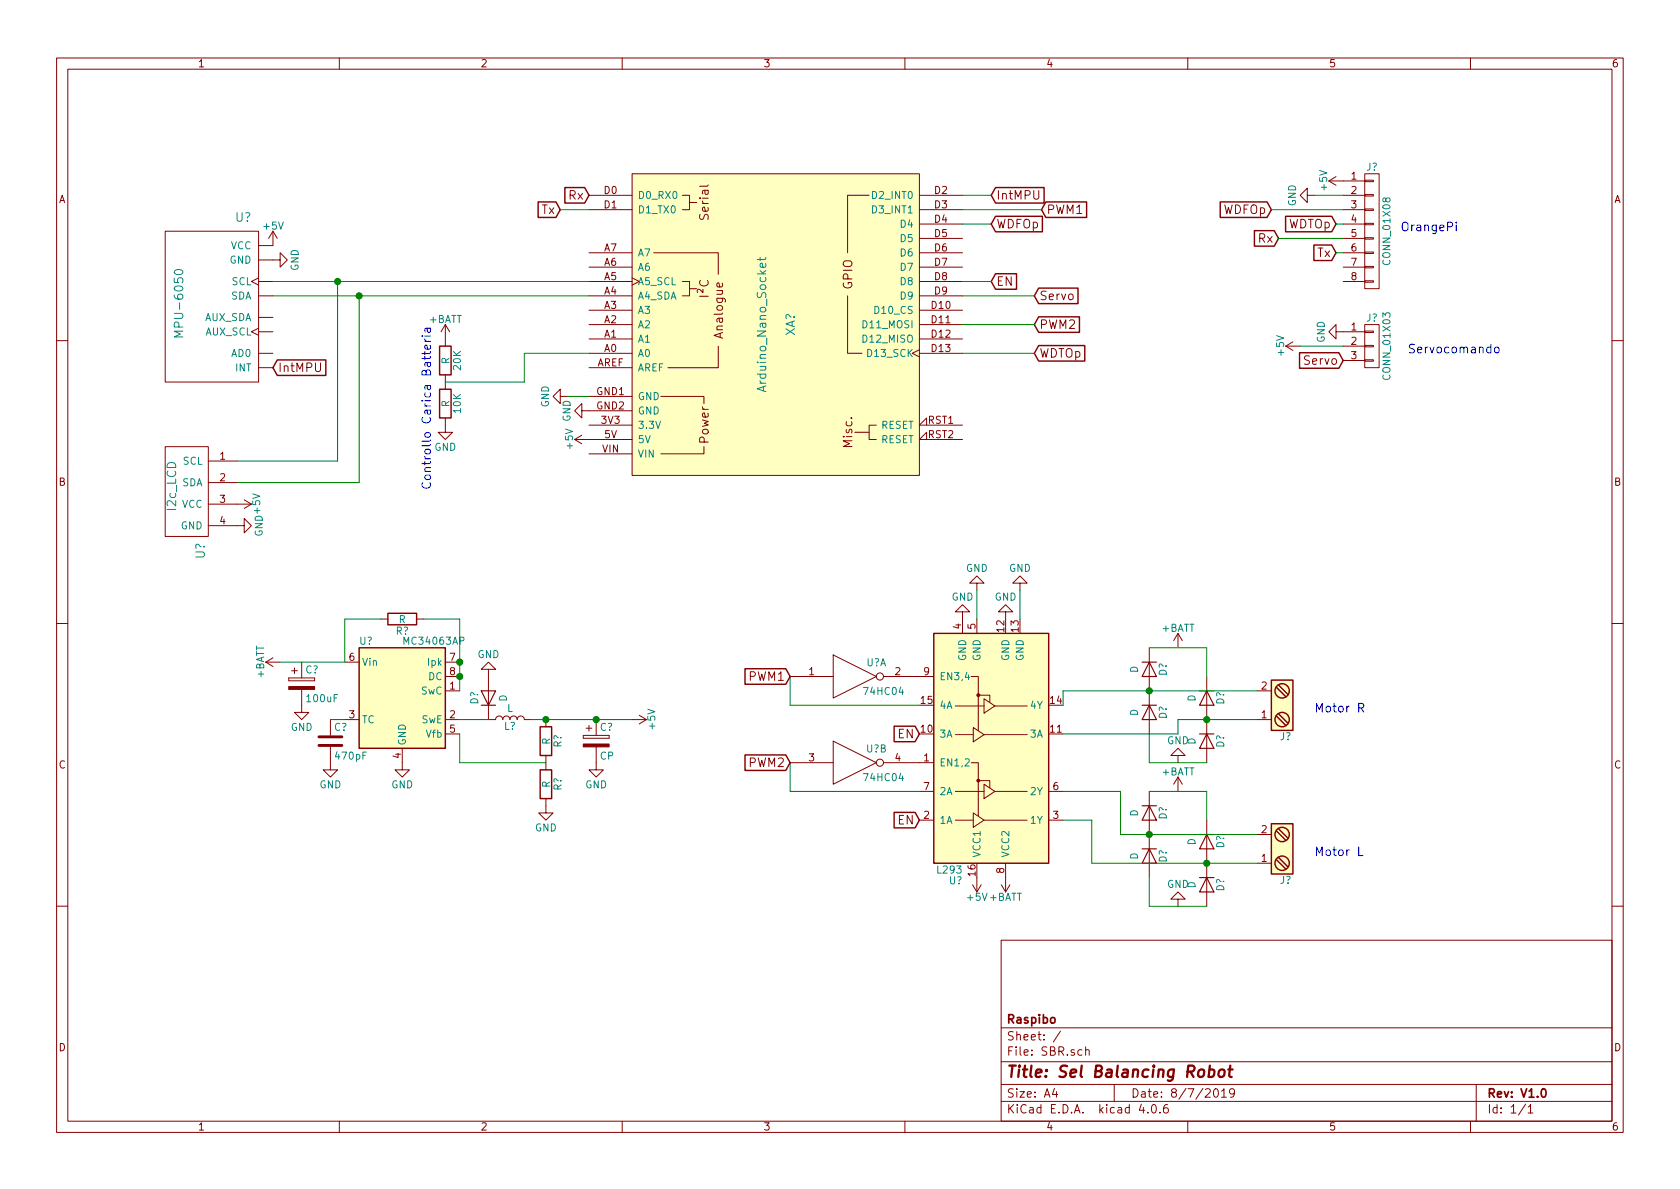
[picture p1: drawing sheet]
<svg xmlns="http://www.w3.org/2000/svg" width="297mm" height="210mm" viewBox="0 0 297 210" stroke-linecap="round" stroke-linejoin="round" font-family="sans-serif">
<g fill="none" stroke="#840000" stroke-width=".18">
<path d="M10 10.3h277v189.9h-277zM12 12.2h273v186.1h-273zM60 10.3v1.9M110 10.3v1.9M160 10.3v1.9M210 10.3v1.9M260 10.3v1.9M104.1 34.5h7.7M104.1 37.1h7.7M111.8 30.7h50.8v53.4h-50.8zM120.6 34.5h1.3v2.6h-1.3M121.9 35.8h1.3"/>
<path d="M153.7 34.5h-3.8v10.2M162.6 34.5h7.6M162.6 37.1h7.6M162.6 39.6h7.6M231.1 34.5v-1.2l-1.2 1.2 1.2 1.3v-1.3h1.3M234.9 32h6.4M234.9 32l1.3 .8M236.2 31.2l-1.3 .8M237.5 34.5h3.8M237.5 37.1h3.8M237.5 39.6h3.8M241.3 30.7h2.5v20.3h-2.5z"/>
<path d="M241.3 39.5h1.5v.2h-1.5zM241.3 37h1.5v.2h-1.5zM241.3 34.4h1.5v.3h-1.5zM241.3 31.9h1.5v.2h-1.5zM29.2 40.9h16.5v26.7h-16.5zM45.7 58l-1.3 .7 1.3 .6M45.7 49.1l-1.3 .7 1.3 .6M45.7 46h3.8v-1.3l1.3 1.3-1.3 1.2v-1.2M45.7 52.3h2.6M45.7 49.8h2.6M45.7 56.1h2.6M45.7 58.7h2.6"/>
<path d="M48.3 40.9v2.5h-2.6M48.3 40.9l-.8 1.3M48.3 40.9l.7 1.3M78.7 57.4v3.8M78.7 57.4l-.7 1.3M78.7 57.4l.8 1.3M104.1 59.9h7.7M104.1 57.4h7.7M104.1 54.9h7.7M104.1 52.3h7.7M104.1 49.8h7.7M104.1 47.2h7.7"/>
<path d="M104.1 44.7h7.7M111.8 49.1l1.2 .7-1.2 .6M115.6 44.7h11.4v3.8M120.6 49.8h1.3v2.5h-1.3M121.9 51h1.3M127.7 50.1l.1 .4-.2 .2h-.8v-.6l.3-.1 .2 .7M149.9 52.3v10.2h2.5M162.6 59.9h7.6M162.6 57.4h7.6M162.6 54.9h7.6M162.6 52.3h7.6M162.6 49.8h7.6"/>
<path d="M162.6 42.2h7.6M162.6 47.2h7.6M162.6 44.7h7.6M236.2 58.7v-1.3l-1.3 1.3 1.3 1.2v-1.2h5.1M237.5 49.8h3.8M237.5 42.2h3.8M237.5 47.2h3.8M237.5 44.7h3.8M241.3 49.7h1.5v.2h-1.5zM241.3 47.1h1.5v.3h-1.5zM241.3 44.6h1.5v.2h-1.5zM241.3 42h1.5v.3h-1.5z"/>
<path d="M241.3 58.5h1.5v.3h-1.5zM241.3 57.4h2.5v7.6h-2.5zM10 60.2h2M29.2 79h7.6v15.9h-7.6zM45.7 62.5h2.6M45.7 65h2.6M78.7 73.9v2.5h1.3l-1.3 1.3-1.2-1.3h1.2M78.7 66.3v2.5M99.1 70.1v-1.3l-1.3 1.3 1.3 1.3v-1.3h1.2M101.6 77.7h10.2M101.6 77.7l1.3 .8M102.9 72.6v-1.2l-1.3 1.2 1.3 1.3v-1.3h8.9"/>
<path d="M102.9 77l-1.3 .7M104.1 62.5h7.7M104.1 75.2h7.7M104.1 70.1h7.7M104.1 65h7.7M116.8 70.1h7.7v1.3M124.5 79v1.3h-7.7M127 61.2v3.8h-8.9M151.1 76.4h2.6M154.9 75.2h-1.2v2.5h1.2M162.6 61.8l-1.3 .7 1.3 .6M162.6 62.5h7.6"/>
<path d="M163.8 75.2v-1.3l-1.2 1.3h7.6M163.8 77.7v-1.3l-1.2 1.3h7.6M227.3 61.2h2.6M227.3 61.2l1.3 .8M228.6 60.4l-1.3 .8M237.5 61.2h3.8M237.5 63.7h3.8M241.3 63.6h1.5v.3h-1.5zM241.3 61.1h1.5v.2h-1.5zM285 60.2h2M36.8 93h6.4v-1.3l1.2 1.3-1.2 1.2v-1.2M36.8 81.5h5.1"/>
<path d="M36.8 85.3h5.1M36.8 89.1h7.6M43.2 88.4l1.2 .7M44.4 89.1l-1.2 .8M104.1 80.3h7.7M10 110.3h2M47 117.1h2.5M47 117.1l1.3 .8M48.3 116.3l-1.3 .8M51.1 119.9v.5zM51.1 119.9h4.5zM51.6 118.6h1"/>
<path d="M52.1 118.1v1M53.3 117.1v2.8M55.6 119.9v.5zM61 117.1h2.5M67.3 109.5h1.3M73.7 109.5h1.2M78.7 119.6h2.6M78.7 117.1h2.6M86.4 118.4h1.2l-1.2-1.3-1.3 1.3h1.3v8.8h1.2a.63 .63 0 0 1 .7-.6 .63 .63 0 0 1 .6 .6 .63 .63 0 0 1 .6-.6 .63 .63 0 0 1 .7 .6 .63 .63 0 0 1 .6-.6 .63 .63 0 0 1 .6 .6 .63 .63 0 0 1 .7-.6 .63 .63 0 0 1 .6 .6h1.3M139.7 119.6h7.6M147.3 115.8l7.6 3.8-7.6 3.8zM156.2 119.6h8.9"/>
<path d="M170.2 108.2h1.2l-1.2-1.3-1.3 1.3h1.3v3.8M171.7 119.6h1.3v9.6M172.7 103.1h1.3l-1.3-1.3-1.3 1.3h1.3v1.3M172.7 109.5v2.5M177.8 108.2h1.3l-1.3-1.3-1.3 1.3h1.3v1.3M180.3 103.1h1.3l-1.3-1.3-1.2 1.3h1.2v1.3M203.2 114.5v15.3M208.3 112l-.8 1.3M208.3 112v2.5M208.3 112l.7 1.3M213.4 119.6v15.3M285 110.3h2"/>
<path d="M51.1 120.4h4.5zM53.3 121.9v4.1h1.3l-1.3 1.2-1.2-1.2h1.2M58.4 132.1v4h1.3l-1.3 1.3-1.3-1.3h1.3M58.4 127.2v2.8M61 127.2h2.5M71.1 132.3v3.8h1.3l-1.3 1.3-1.3-1.3h1.3M78.7 127.2h2.6M78.7 122.2h2.6M78.7 129.8h2.6M96.5 127.2v1.3M96.5 133.6v2.5M103.1 130v.6z"/>
<path d="M103.1 130.6h4.6zM103.1 130h4.6zM103.6 128.8h1M104.1 128.3v1M105.4 132.1v4h1.3l-1.3 1.3-1.3-1.3h1.3M105.4 127.2v2.8M107.7 130v.6zM111.8 127.2h2.5M113 126.5l1.3 .7M114.3 127.2l-1.3 .8M139.7 134.9h7.6M147.3 131.1l7.6 3.8-7.6 3.8z"/>
<path d="M156.2 134.9h8.9M162.6 139.9h2.5M168.9 124.8h5.1M168.9 129.9h3.2M168.9 139.9h5.1M171.7 134.9h1.3v9.4M172.1 128.6l1.9 1.3-1.9 1.3zM173 122.9h2v1.3M173 138h2v1.3M174 123.6l1.9 1.2-1.9 1.3zM174 138.7l1.9 1.2-1.9 1.3zM174 129.9h7.6"/>
<path d="M175.9 124.8h5.7M175.9 139.9h5.7M185.4 139.9h2.6M203.2 139.9v15.3M208.3 133.6h1.2l-1.2-1.3-1.3 1.3h1.3v1.3M208.3 137.4v2.5M208.3 137.4l-.8 1.3M208.3 137.4l.7 1.3M222.2 127.2h2.6M222.2 122.2h2.6M96.5 141.2v2.6h1.3l-1.3 1.2-1.3-1.2h1.3M162.6 145h2.5"/>
<path d="M168.9 145h3.2M172 156.5l.7 1.2M172.1 143.8l1.9 1.2-1.9 1.3zM172.7 155.2v2.5M173.5 156.5l-.8 1.2M174 145h7.6M177 156.5l.8 1.2M177.8 152.6v5.1M178.6 156.5l-.8 1.2M185.4 145h2.6M208.3 159h1.2l-1.2-1.3-1.3 1.3h1.3v1.3M213.4 145v15.3"/>
<path d="M222.2 152.6h2.6M222.2 147.6h2.6M10 160.2h2M177 166.3h108v32h-108zM285 160.2h2M60 198.3v1.9M110 198.3v1.9M160 198.3v1.9M177 194.8h108M177 191.8h108M177 187.8h108M177 181.8h108"/>
<path d="M186.4 192.5l-.3 1h.9M186.8 193v1M187.5 182.3l-1.3 2M191.3 185.7l-.4-.1-.3 .3 .1 .6 .2 .1 .4-.1M191.9 185.7l.3-.1 .3 .1 .1 .9M191.9 185.1v1.5M197 191.8v3M201.8 195.2l-.4 1.1h1M202.9 196.7v.1M203.8 195.4l.1-.1a.81 .81 0 0 1 .6 .6 .81 .81 0 0 1-.3 .8l-.1 .1a.8 .8 0 0 1-.6-.6 .8 .8 0 0 1 .3-.8zM205.1 196.7v.1M206.4 195.3a.59 .59 0 0 0-.7 .7l.1 .7 .2 .1 .5-.1 .1-.5-.2-.2-.4-.1-.3 .3"/>
<path d="M210 198.3v1.9M214.7 192.7l.2-.2a.81 .81 0 0 1 .6 .6 .81 .81 0 0 1-.3 .8l-.1 .1a.79 .79 0 0 1-.4-1.3zM216 193l.4-.5v1.5M216 194h.8M218.3 193.2l-.3 .3h-.3l-.3-.3v-.4l.2-.2 .4-.1 .2 .2a1.19 1.19 0 0 1-.2 1.2l-.4 .1M260 198.3v1.9M261 191.8v6.5M269.7 195.2l-1.2 2M270.2 195.8l.4-.5v1.5M270.2 196.8h.8"/>
<circle cx="155.6" cy="119.6" r=".63"/>
<circle cx="155.6" cy="134.9" r=".63"/>
</g>
<path d="M272.7 192.6l.1-.1a.81 .81 0 0 1 .6 .6 .81 .81 0 0 1-.2 .8l-.2 .1a.8 .8 0 0 1-.6-.6 .8 .8 0 0 1 .3-.8z" fill="none" stroke="#840000" stroke-width=".3"/>
<path d="M213.8 189.2a.65 .65 0 0 1 .9 .1l-.1 1a.67 .67 0 0 1-.9 0M213.9 188.4l-.2 2M215.6 189.3a.51 .51 0 0 1 .5-.2 .51 .51 0 0 1 .4 .4v.6a.54 .54 0 0 1-.6 .4 .54 .54 0 0 1-.5-.4zM217.2 189.1h.7M217.5 188.4l-.2 1.8 .1 .1 .4 .1" fill="none" stroke="#840000" stroke-width=".41"/>
<g fill="#ffffc2" stroke="#ffffc2" stroke-width=".18">
<path d="M165.1 112h20.3v40.6h-20.3z"/>
<path d="M111.8 30.7h50.8v53.4h-50.8z"/>
<path d="M224.8 120.3h3.8v8.9h-3.8z"/>
<path d="M224.8 145.7h3.8v8.9h-3.8z"/>
<path d="M63.5 114.5h15.2v17.8h-15.2z"/>
</g>
<g fill="none" stroke="#840000" stroke-width=".25">
<path d="M95.1 35.7h3.2l.8 1.4-.8 1.3h-3.2zM99.9 33.2h3.5l.7 1.3-.7 1.4h-3.5zM176 33.2h8.6v2.7h-8.6l-.7-1.4zM176 38.2h8.3v2.8h-8.3l-.7-1.4zM184.9 35.7h7.2v2.7h-7.2l-.8-1.3zM215.7 35.7h8.3l.8 1.4-.8 1.3h-8.3zM227.3 38.2h8.2l.7 1.4-.7 1.4h-8.2zM176 48.4h3.7v2.7h-3.7l-.7-1.3zM183.6 56h7.3v2.8h-7.3l-.7-1.4zM183.6 50.9h7v2.8h-7l-.7-1.4zM221.8 40.8h3.5l.8 1.4-.8 1.3h-3.5zM232.3 43.3h3.2l.7 1.4-.7 1.4h-3.2z"/>
<path d="M49 63.6h8.6v2.8h-8.6l-.7-1.4zM77.7 61.2h2.1v5.1h-2.1zM77.7 68.8h2.1v5.1h-2.1zM183.6 61.1h8.2v2.7h-8.2l-.7-1.3zM229.8 62.4h6.9l.8 1.3-.8 1.4h-6.9zM63.5 114.5h15.2v17.8h-15.2zM68.6 108.5h5.1v2h-5.1zM131.7 118.3h7.2l.8 1.3-.8 1.4h-7.2zM165.1 112h20.3v40.6h-20.3zM95.5 136.1h2v5.1h-2zM95.5 128.5h2v5.1h-2zM131.7 133.5h7.2l.8 1.4-.8 1.3h-7.2z"/>
<path d="M158.1 128.4h3.7l.8 1.4-.8 1.4h-3.7zM224.8 120.3h3.8v8.9h-3.8zM225.7 126.6l1.6 1.7M225.7 121.5l1.6 1.7M226.1 121.2l1.6 1.6M226.1 126.2l1.6 1.7M158.1 143.7h3.7l.8 1.3-.8 1.4h-3.7zM224.8 145.7h3.8v8.9h-3.8zM225.7 152l1.6 1.7M225.7 146.9l1.6 1.7M226.1 146.6l1.6 1.6M226.1 151.6l1.6 1.7"/>
<circle cx="226.7" cy="122.2" r="1.27"/>
<circle cx="226.7" cy="127.2" r="1.27"/>
<circle cx="226.7" cy="152.6" r="1.27"/>
<circle cx="226.7" cy="147.6" r="1.27"/>
</g>
<g fill="#840000" stroke="#840000" stroke-width=".18">
<path d="M51.1 121.4h4.5v.5h-4.5z"/>
<path d="M103.1 131.6h4.6v.5h-4.6z"/>
<circle cx="173" cy="122.9" r=".25"/>
<circle cx="173" cy="138" r=".25"/>
</g>
<g fill="none" stroke="#008400" stroke-width=".18">
<path d="M99.1 37.1h5M170.2 39.6h5.1M170.2 34.5h5.1M170.2 37.1h13.9M224.8 37.1h12.7M232.4 34.5h5.1M236.2 39.6h1.3M48.3 49.8h55.8M48.3 52.3h55.8M59.7 49.8v31.7h-17.8M63.5 52.3v33h-21.6M170.2 49.8h5.1"/>
<path d="M170.2 52.3h12.7M170.2 57.4h12.7M226.1 42.2h11.4M236.2 44.7h1.3M100.3 70.1h3.8M104.1 62.5h-11.4v5.1h-14M170.2 62.5h12.7M229.9 61.2h7.6M67.3 109.5h-6.3v7.6h-11.5M74.9 109.5h6.4v12.7M139.7 119.6v5.1h22.9M172.7 104.4v5.1"/>
<path d="M180.3 104.4v5.1M203.2 114.5h10.2v5.1M58.4 127.2h2.6M81.3 129.8v5.1h15.2M81.3 127.2h5.1M94 127.2h17.8M139.7 134.9v5h22.9M188 139.9h10.1v7.7h24.1M203.2 139.9h10.2v5.1M203.2 129.8v5.1h10.2M222.2 122.2h-34.2v2.5M222.2 127.2h-13.9v2.6h-20.3"/>
<path d="M188 145h5v7.6h29.2M203.2 155.2v5.1h10.2"/>
</g>
<path d="M31 47.8a.81 .81 0 0 1 1.3 .4 .86 .86 0 0 1-.8 .4 .86 .86 0 0 1-.7-.5zM32.3 58.6h-1.5l1.1 .5-1.1 .5h1.5M134.4 45.5v.6M135.3 46.6l.1 .4-.2 .3-.7-.1v-.6l.2-.1 .2 .8M135.4 45.5l-.2 .4h-1.3" fill="none" stroke="#008484" stroke-width=".18"/>
<g fill="none" stroke="#840000" stroke-width=".2">
<path d="M201.9 117.1h2.6M203.2 117.1l1.3 2.5h-2.6zM85.1 122.2h2.5l-1.2 2.5zM85.1 124.7h2.5M201.9 124.7h2.6M203.2 124.7l1.3 2.5h-2.6zM212.1 122.2h2.5M212.1 129.8h2.5M213.4 122.2l1.2 2.5h-2.5zM213.4 129.8l1.2 2.5h-2.5zM201.9 142.5h2.6M201.9 150.1h2.6"/>
<path d="M203.2 142.5l1.3 2.5h-2.6zM203.2 150.1l1.3 2.5h-2.6zM212.1 147.6h2.5M212.1 155.2h2.5M213.4 147.6l1.2 2.5h-2.5zM213.4 155.2l1.2 2.5h-2.5z"/>
</g>
<g fill="#008400" stroke="#008400" stroke-width=".25">
<circle cx="203.2" cy="122.2" r=".51"/>
<circle cx="213.4" cy="127.2" r=".51"/>
<circle cx="203.2" cy="147.6" r=".51"/>
<circle cx="213.4" cy="152.6" r=".51"/>
<circle cx="81.3" cy="117.1" r=".51"/>
<circle cx="81.3" cy="119.6" r=".51"/>
<circle cx="96.5" cy="127.2" r=".51"/>
<circle cx="105.4" cy="127.2" r=".51"/>
<circle cx="59.7" cy="49.8" r=".51"/>
<circle cx="63.5" cy="52.3" r=".51"/>
</g>
<path d="M56.4 131.8h4.1M56.4 130.3h4.1" fill="none" stroke="#840000" stroke-width=".51"/>
<g fill="none" stroke="#0000c2" stroke-width=".18">
<path d="M257.5 39.3v.1M257.5 39.8v1M74.6 59.4h.2M75.1 59.9l.1 .3 .2 .2M75.1 59.4h1M75.5 58v.5a.3 .3 0 0 0 .3 .3 .3 .3 0 0 0 .3-.3l-.1-.5M76.1 58l-.9 .1v.6M75.1 62.1v.6M75.1 60.4h1M76 61.1l.1 .4-.2 .2h-.7v-.6l.3-.1 .1 .7M76.1 62.1l-.2 .4h-1.3M264.3 61.5l.2-.1 .5 .1v.6l-.1 .2-.4 .1-.2-.2z"/>
<path d="M240.2 125.2l.8-.1 .1-.2-.1-.4-.2-.1h-.6v1.5M240.6 125.2l.5 .7M240.2 149.8v1.5h.8"/>
</g>
<text font-size="2.8" fill="#840000" x="178" y="190.5">Title: Sel Balancing Robot</text>
<g font-size="2.1" fill="#840000">
<text x="100.5" y="35.3">Rx</text>
<text x="176.2" y="35.3">IntMPU</text>
<text x="95.7" y="37.8">Tx</text>
<text x="125.3" y="38.7" transform="rotate(-90 125.3 38.7)">Serial</text>
<text x="176.2" y="40.4">WDFOp</text>
<text x="185.1" y="37.8">PWM1</text>
<text x="216.1" y="37.8">WDFOp</text>
<text x="227.5" y="40.4">WDTOp</text>
<text x="222.4" y="42.9">Rx</text>
<text x="232.8" y="45.5">Tx</text>
<text x="125.3" y="52.4" transform="rotate(-90 125.3 52.4)">I²C</text>
<text x="150.7" y="51.1" transform="rotate(-90 150.7 51.1)">GPIO</text>
<text x="176.2" y="50.5">EN</text>
<text x="183.8" y="53.1">Servo</text>
<text x="127.8" y="59.7" transform="rotate(-90 127.8 59.7)">Analogue</text>
<text x="183.8" y="58.2">PWM2</text>
<text x="49.2" y="65.8">IntMPU</text>
<text x="183.8" y="63.2">WDTOp</text>
<text x="230.7" y="64.5">Servo</text>
<text x="125.3" y="78.4" transform="rotate(-90 125.3 78.4)">Power</text>
<text x="150.7" y="79.1" transform="rotate(-90 150.7 79.1)">Misc.</text>
<text x="132.4" y="120.4">PWM1</text>
<text x="158.7" y="130.6">EN</text>
<text x="132.4" y="135.6">PWM2</text>
<text x="158.7" y="145.8">EN</text>
<text x="178" y="184">Sheet: /</text>
<text x="178" y="181">Raspibo</text>
<text x="178" y="186.7">File: SBR.sch</text>
<text x="178" y="196.9">KiCad E.D.A. kicad 4.0.6</text>
<text x="178" y="194.1">Size: A4</text>
<text x="200" y="194.1">Date: 8/7/2019</text>
<text x="263" y="194.1">Rev: V1.0</text>
<text x="263" y="196.9">Id: 1/1</text>
</g>
<g font-size="2.1" fill="#008484">
<text x="41.6" y="39.2">U?</text>
<text x="32.4" y="58.7" transform="rotate(-90 32.4 58.7)">MPU-6050</text>
<text x="140.6" y="59.5" transform="rotate(-90 140.6 59.5)">XA?</text>
<text x="135.5" y="68.8" transform="rotate(-90 135.5 68.8)">Arduino_Nano_Socket</text>
<text x="31.1" y="90.2" transform="rotate(-90 31.1 90.2)">I2c_LCD</text>
<text x="36.2" y="98.8" transform="rotate(-90 36.2 98.8)">U?</text>
</g>
<g font-size="2.1" fill="#0000c2">
<text x="247.6" y="40.9">OrangePi</text>
<text x="248.9" y="62.5">Servocomando</text>
<text x="76.2" y="86.6" transform="rotate(-90 76.2 86.6)">Controllo Carica Batteria</text>
<text x="232.4" y="126">Motor R</text>
<text x="232.4" y="151.4">Motor L</text>
</g>
<g font-size="1.8" fill="#840000">
<text x="35" y="11.9">1</text>
<text x="85" y="11.9">2</text>
<text x="135" y="11.9">3</text>
<text x="185" y="11.9">4</text>
<text x="235" y="11.9">5</text>
<text x="285" y="11.9">6</text>
<text x="10.4" y="35.9">A</text>
<text x="106.8" y="34.3">D0</text>
<text x="165.3" y="34.3">D2</text>
<text x="238.9" y="31.7">1</text>
<text x="238.9" y="34.3">2</text>
<text x="285.4" y="35.9">A</text>
<text x="106.8" y="36.8">D1</text>
<text x="165.3" y="36.8">D3</text>
<text x="165.3" y="39.4">D4</text>
<text x="165.3" y="41.9">D5</text>
<text x="238.9" y="36.8">3</text>
<text x="238.9" y="39.4">4</text>
<text x="238.9" y="41.9">5</text>
<text x="106.8" y="47">A6</text>
<text x="106.8" y="44.4">A7</text>
<text x="165.3" y="44.4">D6</text>
<text x="165.3" y="47">D7</text>
<text x="238.9" y="44.4">6</text>
<text x="238.9" y="47">7</text>
<text x="106.8" y="52.1">A4</text>
<text x="106.8" y="49.5">A5</text>
<text x="165.3" y="49.5">D8</text>
<text x="165.3" y="52.1">D9</text>
<text x="238.9" y="49.5">8</text>
<text x="106.8" y="59.7">A1</text>
<text x="106.8" y="57.1">A2</text>
<text x="106.8" y="54.6">A3</text>
<text x="164.7" y="54.6">D10</text>
<text x="164.7" y="57.1">D11</text>
<text x="164.7" y="59.7">D12</text>
<text x="238.9" y="58.4">1</text>
<text x="105.5" y="64.8">AREF</text>
<text x="106.8" y="62.2">A0</text>
<text x="164.7" y="62.2">D13</text>
<text x="238.9" y="61">2</text>
<text x="238.9" y="63.5">3</text>
<text x="105.5" y="69.8">GND1</text>
<text x="105.5" y="72.4">GND2</text>
<text x="106.4" y="74.9">3V3</text>
<text x="106.9" y="77.5">5V</text>
<text x="164.1" y="74.9">RST1</text>
<text x="164.1" y="77.5">RST2</text>
<text x="38.9" y="81.3">1</text>
<text x="106.5" y="80">VIN</text>
<text x="10.4" y="85.9">B</text>
<text x="38.9" y="85.1">2</text>
<text x="38.9" y="88.9">3</text>
<text x="285.4" y="85.9">B</text>
<text x="38.9" y="92.7">4</text>
<text x="169.9" y="111.2" transform="rotate(-90 169.9 111.2)">4</text>
<text x="172.5" y="111.2" transform="rotate(-90 172.5 111.2)">5</text>
<text x="177.5" y="111.7" transform="rotate(-90 177.5 111.7)">12</text>
<text x="180.1" y="111.7" transform="rotate(-90 180.1 111.7)">13</text>
<text x="61.7" y="116.8">6</text>
<text x="79.5" y="116.8">7</text>
<text x="79.5" y="119.4">8</text>
<text x="143" y="119.4">1</text>
<text x="158.3" y="119.4">2</text>
<text x="163.3" y="119.4">9</text>
<text x="79.5" y="121.9">1</text>
<text x="162.9" y="124.5">15</text>
<text x="185.7" y="124.5">14</text>
<text x="223" y="121.9">2</text>
<text x="61.7" y="127">3</text>
<text x="79.5" y="127">2</text>
<text x="79.5" y="129.5">5</text>
<text x="162.9" y="129.5">10</text>
<text x="185.7" y="129.5">11</text>
<text x="223" y="127">1</text>
<text x="10.4" y="135.9">C</text>
<text x="70.9" y="134.1" transform="rotate(-90 70.9 134.1)">4</text>
<text x="143" y="134.6">3</text>
<text x="158.3" y="134.6">4</text>
<text x="163.3" y="134.6">1</text>
<text x="285.4" y="135.9">C</text>
<text x="163.3" y="139.7">7</text>
<text x="186.2" y="139.7">6</text>
<text x="163.3" y="144.8">2</text>
<text x="186.2" y="144.8">3</text>
<text x="223" y="147.3">2</text>
<text x="172.5" y="154.9" transform="rotate(-90 172.5 154.9)">16</text>
<text x="177.5" y="154.4" transform="rotate(-90 177.5 154.4)">8</text>
<text x="223" y="152.4">1</text>
<text x="10.4" y="185.9">D</text>
<text x="285.4" y="185.9">D</text>
<text x="35" y="199.9">1</text>
<text x="85" y="199.9">2</text>
<text x="135" y="199.9">3</text>
<text x="185" y="199.9">4</text>
<text x="235" y="199.9">5</text>
<text x="285" y="199.9">6</text>
</g>
<g font-size="1.8" fill="#008484">
<text x="112.8" y="35.2">D0_RX0</text>
<text x="154.5" y="35.2">D2_INT0</text>
<text x="234.6" y="33.6" transform="rotate(-90 234.6 33.6)">+5V</text>
<text x="241.6" y="30.2">J?</text>
<text x="46.7" y="40.6">+5V</text>
<text x="112.8" y="37.7">D1_TX0</text>
<text x="154.5" y="37.7">D3_INT1</text>
<text x="159.3" y="40.3">D4</text>
<text x="229.1" y="36.5" transform="rotate(-90 229.1 36.5)">GND</text>
<text x="40.5" y="46.6">GND</text>
<text x="40.7" y="44.1">VCC</text>
<text x="52.8" y="47.9" transform="rotate(-90 52.8 47.9)">GND</text>
<text x="112.8" y="47.9">A6</text>
<text x="112.8" y="45.3">A7</text>
<text x="159.3" y="42.8">D5</text>
<text x="159.3" y="45.3">D6</text>
<text x="159.3" y="47.9">D7</text>
<text x="245.8" y="46.5" transform="rotate(-90 245.8 46.5)">CONN_01X08</text>
<text x="40.7" y="53">SDA</text>
<text x="40.9" y="50.4">SCL</text>
<text x="112.8" y="53">A4_SDA</text>
<text x="112.8" y="50.4">A5_SCL</text>
<text x="159.3" y="50.4">D8</text>
<text x="159.3" y="53">D9</text>
<text x="36" y="56.8">AUX_SDA</text>
<text x="36.2" y="59.3">AUX_SCL</text>
<text x="75.9" y="57.1">+BATT</text>
<text x="112.8" y="58">A2</text>
<text x="112.8" y="55.5">A3</text>
<text x="152.8" y="58">D11_MOSI</text>
<text x="154.9" y="55.5">D10_CS</text>
<text x="241.6" y="56.8">J?</text>
<text x="40.9" y="63.1">AD0</text>
<text x="41.6" y="65.7">INT</text>
<text x="79.5" y="64.4" transform="rotate(-90 79.5 64.4)">R</text>
<text x="81.5" y="65.4" transform="rotate(-90 81.5 65.4)">20K</text>
<text x="112.8" y="63.1">A0</text>
<text x="112.8" y="60.6">A1</text>
<text x="112.8" y="65.7">AREF</text>
<text x="152.8" y="60.6">D12_MISO</text>
<text x="153.6" y="63.1">D13_SCK</text>
<text x="227" y="62.8" transform="rotate(-90 227 62.8)">+5V</text>
<text x="234.2" y="60.6" transform="rotate(-90 234.2 60.6)">GND</text>
<text x="112.8" y="70.7">GND</text>
<text x="245.8" y="66.8" transform="rotate(-90 245.8 66.8)">CONN_01X03</text>
<text x="79.5" y="72" transform="rotate(-90 79.5 72)">R</text>
<text x="81.5" y="73" transform="rotate(-90 81.5 73)">10K</text>
<text x="97.1" y="72.1" transform="rotate(-90 97.1 72.1)">GND</text>
<text x="100.9" y="74.6" transform="rotate(-90 100.9 74.6)">GND</text>
<text x="112.8" y="75.8">3.3V</text>
<text x="112.8" y="73.3">GND</text>
<text x="155.7" y="75.8">RESET</text>
<text x="32.3" y="82.2">SCL</text>
<text x="76.8" y="79.7">GND</text>
<text x="101.3" y="79.3" transform="rotate(-90 101.3 79.3)">+5V</text>
<text x="112.8" y="78.4">5V</text>
<text x="112.8" y="80.9">VIN</text>
<text x="155.7" y="78.4">RESET</text>
<text x="32.1" y="86">SDA</text>
<text x="32.1" y="89.8">VCC</text>
<text x="31.9" y="93.6">GND</text>
<text x="46.4" y="94.9" transform="rotate(-90 46.4 94.9)">GND+5V</text>
<text x="170.8" y="101.1">GND</text>
<text x="178.4" y="101.1">GND</text>
<text x="168.2" y="106.2">GND</text>
<text x="175.8" y="106.2">GND</text>
<text x="63.5" y="114">U?</text>
<text x="70" y="112.2">R?</text>
<text x="70.5" y="110.2">R</text>
<text x="71.7" y="114">MC34063AP</text>
<text x="205.4" y="111.7">+BATT</text>
<text x="46.7" y="119.9" transform="rotate(-90 46.7 119.9)">+BATT</text>
<text x="54" y="119.1">C?</text>
<text x="64" y="117.7">Vin</text>
<text x="75.7" y="117.7">Ipk</text>
<text x="84.4" y="116.4">GND</text>
<text x="153.1" y="117.8">U?A</text>
<text x="170.8" y="117" transform="rotate(-90 170.8 117)">GND</text>
<text x="173.4" y="117" transform="rotate(-90 173.4 117)">GND</text>
<text x="178.4" y="117" transform="rotate(-90 178.4 117)">GND</text>
<text x="181" y="117" transform="rotate(-90 181 117)">GND</text>
<text x="201.2" y="119" transform="rotate(-90 201.2 119)">D</text>
<text x="206.3" y="119.5" transform="rotate(-90 206.3 119.5)">D?</text>
<text x="54.4" y="124.1">100uF</text>
<text x="74.4" y="122.8">SwC</text>
<text x="75.7" y="120.3">DC</text>
<text x="84.5" y="124.6" transform="rotate(-90 84.5 124.6)">D?</text>
<text x="89.6" y="124.1" transform="rotate(-90 89.6 124.1)">D</text>
<text x="89.6" y="125.9">L</text>
<text x="153" y="122.9">74HC04</text>
<text x="166.1" y="120.3">EN3,4</text>
<text x="166.1" y="125.3">4A</text>
<text x="182.2" y="125.3">4Y</text>
<text x="211.4" y="124.1" transform="rotate(-90 211.4 124.1)">D</text>
<text x="216.4" y="124.6" transform="rotate(-90 216.4 124.6)">D?</text>
<text x="51.4" y="129.2">GND</text>
<text x="59.1" y="129.2">C?</text>
<text x="64" y="127.9">TC</text>
<text x="71.8" y="131.8" transform="rotate(-90 71.8 131.8)">GND</text>
<text x="74.5" y="127.9">SwE</text>
<text x="75.4" y="130.4">Vfb</text>
<text x="89.1" y="129.1">L?</text>
<text x="97.2" y="131.7" transform="rotate(-90 97.2 131.7)">R</text>
<text x="106" y="129.2">C?</text>
<text x="115.8" y="128.8" transform="rotate(-90 115.8 128.8)">+5V</text>
<text x="166.1" y="130.4">3A</text>
<text x="182.1" y="130.4">3A</text>
<text x="201.2" y="126.6" transform="rotate(-90 201.2 126.6)">D</text>
<text x="206.3" y="127.1" transform="rotate(-90 206.3 127.1)">D?</text>
<text x="206.3" y="131.6">GND</text>
<text x="211.4" y="131.7" transform="rotate(-90 211.4 131.7)">D</text>
<text x="226.3" y="130.9">J?</text>
<text x="59.5" y="134.3">470pF</text>
<text x="99.3" y="132.2" transform="rotate(-90 99.3 132.2)">R?</text>
<text x="106.1" y="134.3">CP</text>
<text x="153.1" y="133">U?B</text>
<text x="166.1" y="135.5">EN1,2</text>
<text x="205.4" y="137.1">+BATT</text>
<text x="216.4" y="132.2" transform="rotate(-90 216.4 132.2)">D?</text>
<text x="56.5" y="139.4">GND</text>
<text x="69.2" y="139.4">GND</text>
<text x="97.2" y="139.3" transform="rotate(-90 97.2 139.3)">R</text>
<text x="99.3" y="139.8" transform="rotate(-90 99.3 139.8)">R?</text>
<text x="103.5" y="139.4">GND</text>
<text x="153" y="138.1">74HC04</text>
<text x="166.1" y="140.6">2A</text>
<text x="182.2" y="140.6">2Y</text>
<text x="94.6" y="147">GND</text>
<text x="166.1" y="145.7">1A</text>
<text x="182.2" y="145.7">1Y</text>
<text x="201.2" y="144.4" transform="rotate(-90 201.2 144.4)">D</text>
<text x="206.3" y="144.9" transform="rotate(-90 206.3 144.9)">D?</text>
<text x="211.4" y="149.5" transform="rotate(-90 211.4 149.5)">D</text>
<text x="165.8" y="154.5">L293</text>
<text x="173.4" y="151.6" transform="rotate(-90 173.4 151.6)">VCC1</text>
<text x="178.4" y="151.6" transform="rotate(-90 178.4 151.6)">VCC2</text>
<text x="201.2" y="152" transform="rotate(-90 201.2 152)">D</text>
<text x="206.3" y="152.5" transform="rotate(-90 206.3 152.5)">D?</text>
<text x="216.4" y="150" transform="rotate(-90 216.4 150)">D?</text>
<text x="167.8" y="156.4">U?</text>
<text x="171.1" y="159.3">+5V +BATT</text>
<text x="206.3" y="157">GND</text>
<text x="211.4" y="157.1" transform="rotate(-90 211.4 157.1)">D</text>
<text x="216.4" y="157.6" transform="rotate(-90 216.4 157.6)">D?</text>
<text x="226.3" y="156.3">J?</text>
</g>
</svg>
